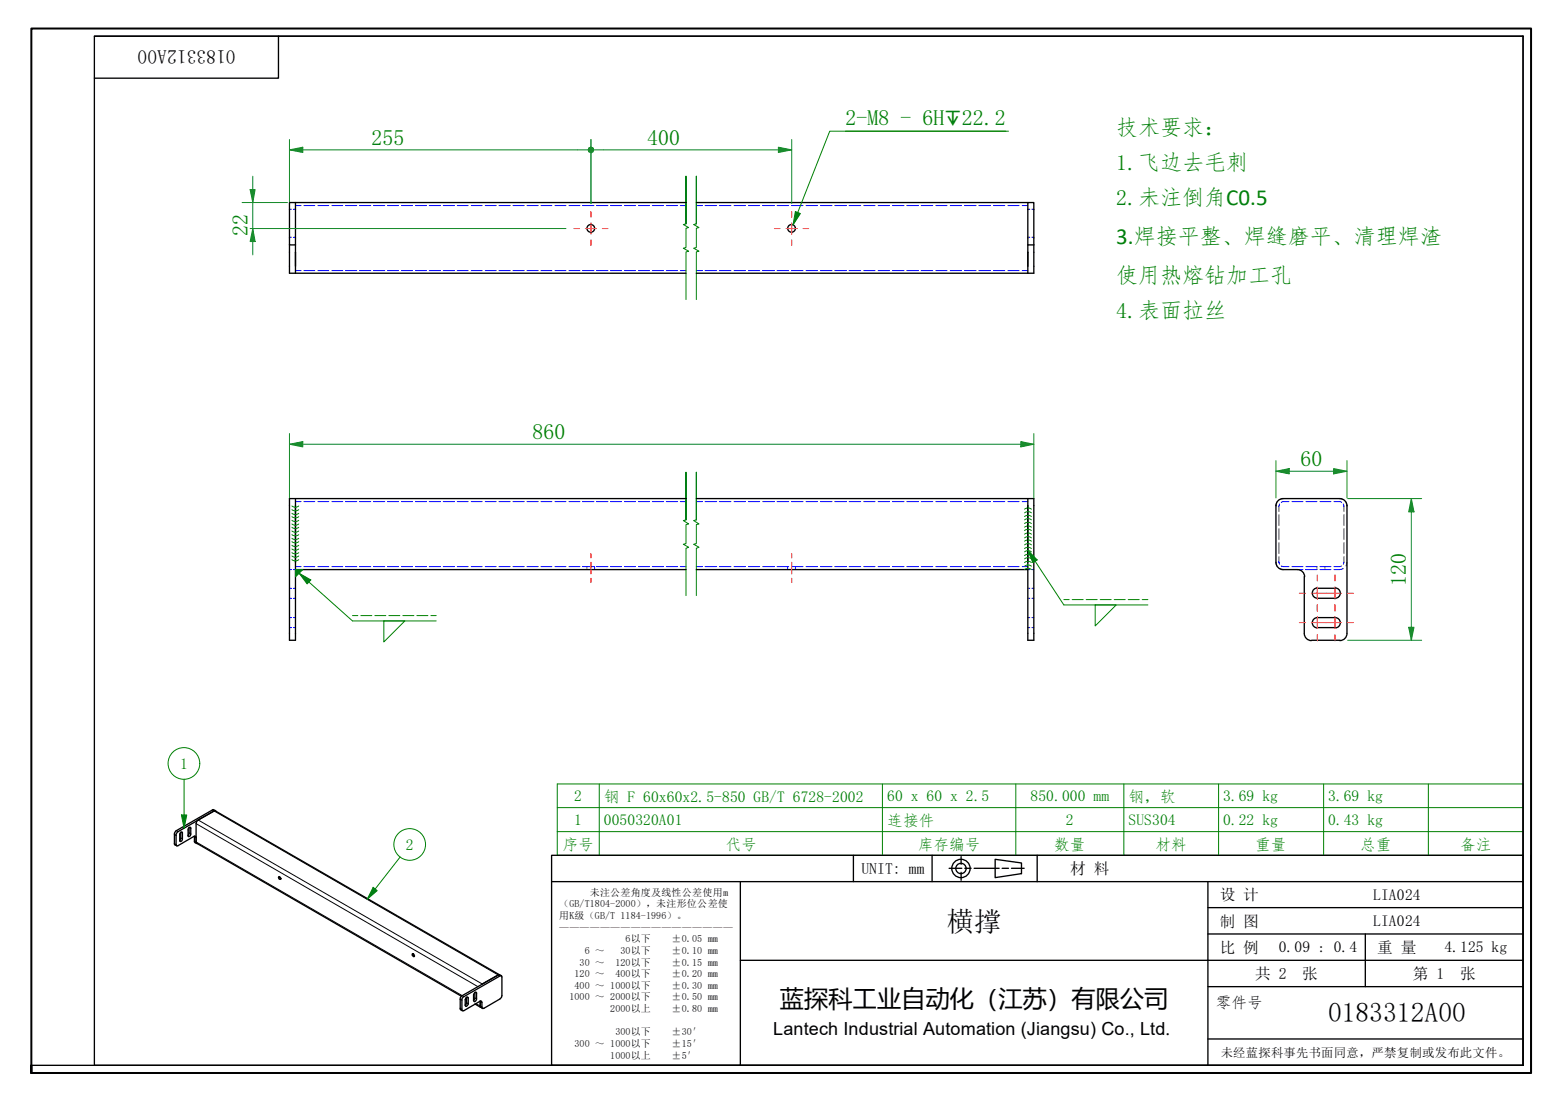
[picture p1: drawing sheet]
<svg xmlns="http://www.w3.org/2000/svg" width="297mm" height="210mm" viewBox="0 0 297 210" stroke-linecap="round" stroke-linejoin="round" font-family="sans-serif">
<g fill="none" stroke="#00f" stroke-width=".19">
<path d="M55.1 39.8h.4M55.9 39.8h.4M56.3 39.2h1M57.8 39.2h2.1M60.5 39.2h2.1M63.2 39.2h2.1M65.8 39.2h2.1M68.5 39.2h2.1M71.1 39.2h2.2M73.8 39.2h2.1M76.5 39.2h2M79.1 39.2h2.1"/>
<path d="M81.7 39.2h2.2M84.4 39.2h2.2M87.1 39.2h2.1M89.7 39.2h2.1M92.4 39.2h2.1M95 39.2h2.2M97.7 39.2h2.1M100.3 39.2h2.2M103 39.2h2.1M105.7 39.2h2.1M108.3 39.2h2.1M110.9 39.2h2.2"/>
<path d="M113.6 39.2h2.2M116.3 39.2h2.1M118.9 39.2h2.1M121.6 39.2h2.1M124.2 39.2h2.2M126.9 39.2h2.1M129.5 39.2h1.1M132.6 39.2h1.1M134.2 39.2h2.3M137 39.2h2.2M139.8 39.2h2.1M142.5 39.2h2.2"/>
<path d="M145.2 39.2h2.2M148 39.2h2.2M150.7 39.2h2.2M153.5 39.2h2.1M156.2 39.2h2.2M158.9 39.2h2.3M161.7 39.2h2.2M164.5 39.2h2.1M167.2 39.2h2.2M169.9 39.2h2.2M172.7 39.2h2.2M175.4 39.2h2.2"/>
<path d="M178.2 39.2h2.1M180.9 39.2h2.2M183.6 39.2h2.3M186.4 39.2h2.2M189.2 39.2h2.1M191.9 39.2h2.2M194.6 39.2h1.1M195.7 39.8h.4M196.5 39.8h.3M55.1 45.2h.4M55.9 45.2h.4M56.3 51.5h1"/>
<path d="M57.8 51.5h2.1M60.5 51.5h2.1M63.2 51.5h2.1M65.8 51.5h2.1M68.5 51.5h2.1M71.1 51.5h2.2M73.8 51.5h2.1M76.5 51.5h2M79.1 51.5h2.1M81.7 51.5h2.2M84.4 51.5h2.2M87.1 51.5h2.1"/>
<path d="M89.7 51.5h2.1M92.4 51.5h2.1M95 51.5h2.2M97.7 51.5h2.1M100.3 51.5h2.2M103 51.5h2.1M105.7 51.5h2.1M108.3 51.5h2.1M110.9 51.5h2.2M113.6 51.5h2.2M116.3 51.5h2.1M118.9 51.5h2.1"/>
<path d="M121.6 51.5h2.1M124.2 51.5h2.2M126.9 51.5h2.1M129.5 51.5h1.1M132.6 51.5h1.1M134.2 51.5h2.3M137 51.5h2.2M139.8 51.5h2.1M142.5 51.5h2.2M145.2 51.5h2.2M148 51.5h2.2M150.7 51.5h2.2"/>
<path d="M153.5 51.5h2.1M156.2 51.5h2.2M158.9 51.5h2.3M161.7 51.5h2.2M164.5 51.5h2.1M167.2 51.5h2.2M169.9 51.5h2.2M172.7 51.5h2.2M175.4 51.5h2.2M178.2 51.5h2.1M180.9 51.5h2.2M183.6 51.5h2.3"/>
<path d="M186.4 51.5h2.2M189.2 51.5h2.1M191.9 51.5h2.2M194.6 51.5h1.1M195.7 45.2h.4M196.5 45.2h.3M56.3 95.5h1M57.8 95.5h2.1M60.5 95.5h2.1M63.2 95.5h2.1M65.8 95.5h2.1M68.5 95.5h2.1"/>
<path d="M71.1 95.5h2.2M73.8 95.5h2.1M76.5 95.5h2M79.1 95.5h2.1M81.7 95.5h2.2M84.4 95.5h2.2M87.1 95.5h2.1M89.7 95.5h2.1M92.4 95.5h2.1M95 95.5h2.2M97.7 95.5h2.1M100.3 95.5h2.2"/>
<path d="M103 95.5h2.1M105.7 95.5h2.1M108.3 95.5h2.1M110.9 95.5h2.2M113.6 95.5h2.2M116.3 95.5h2.1M118.9 95.5h2.1M121.6 95.5h2.1M124.2 95.5h2.2M126.9 95.5h2.1M129.5 95.5h1.1M132.6 95.5h1.1"/>
<path d="M134.2 95.5h2.3M137 95.5h2.2M139.8 95.5h2.1M142.5 95.5h2.2M145.2 95.5h2.2M148 95.5h2.2M150.7 95.5h2.2M153.5 95.5h2.1M156.2 95.5h2.2M158.9 95.5h2.3M161.7 95.5h2.2M164.5 95.5h2.1"/>
<path d="M167.2 95.5h2.2M169.9 95.5h2.2M172.7 95.5h2.2M175.4 95.5h2.2M178.2 95.5h2.1M180.9 95.5h2.2M183.6 95.5h2.3M186.4 95.5h2.2M189.2 95.5h2.1M191.9 95.5h2.2M194.6 95.5h1.1M243.1 95.7l-.1 .7"/>
<path d="M243.5 98v2.1M243.6 96l-.1 1.4M244.3 95l-.7 .2M245.4 95.5l-1.4 .2M246 95.5h2.1M248.7 95.5h2.1M251.3 95.5h2.1M254 95.5l1.5 .2M255.1 95l.7 .2M255.8 96l.1 1.4M255.9 98v2.1M256.3 95.7l.2 .7"/>
<path d="M55.1 119.5h.4M55.1 117.6h.4M55.1 114h.4M55.1 112h.4M55.1 108.5h.4M55.9 119.5h.4M55.9 117.6h.4M55.9 114h.4M55.9 112h.4M55.9 108.5h.4M56.3 107.9h1M57.8 107.9h2.1"/>
<path d="M60.5 107.9h2.1M63.2 107.9h2.1M65.8 107.9h2.1M68.5 107.9h2.1M71.1 107.9h2.2M73.8 107.9h2.1M76.5 107.9h2M79.1 107.9h2.1M81.7 107.9h2.2M84.4 107.9h2.2M87.1 107.9h2.1M89.7 107.9h2.1"/>
<path d="M92.4 107.9h2.1M95 107.9h2.2M97.7 107.9h2.1M100.3 107.9h2.2M103 107.9h2.1M105.7 107.9h2.1M108.3 107.9h2.1M110.9 107.9h2.2M111.8 107.9v.2M111.8 108.3v.2M113.2 107.9v.2M113.2 108.3v.2"/>
<path d="M113.6 107.9h2.2M116.3 107.9h2.1M118.9 107.9h2.1M121.6 107.9h2.1M124.2 107.9h2.2M126.9 107.9h2.1M129.5 107.9h1.1M132.6 107.9h1.1M134.2 107.9h2.3M137 107.9h2.2M139.8 107.9h2.1M142.5 107.9h2.2"/>
<path d="M145.2 107.9h2.2M148 107.9h2.2M150 107.9v.2M150 108.3v.2M150.7 107.9h2.2M151.4 107.9v.2M151.4 108.3v.2M153.5 107.9h2.1M156.2 107.9h2.2M158.9 107.9h2.3M161.7 107.9h2.2M164.5 107.9h2.1"/>
<path d="M167.2 107.9h2.2M169.9 107.9h2.2M172.7 107.9h2.2M175.4 107.9h2.2M178.2 107.9h2.1M180.9 107.9h2.2M183.6 107.9h2.3M186.4 107.9h2.2M189.2 107.9h2.1M191.9 107.9h2.2M194.6 107.9h1.1M195.7 119.5h.4"/>
<path d="M195.7 117.6h.4M195.7 114h.4M195.7 112h.4M195.7 108.5h.4M196.5 119.5h.3M196.5 117.6h.3M196.5 114h.3M196.5 112h.3M196.5 108.5h.3M243 107.1l.1 .7M243.5 106l.1 1.5M243.5 100.7v2.1"/>
<path d="M243.5 103.3v2.1M243.6 108.3l.7 .2M244 107.8l1.4 .1M246 107.9h2.1M247 108.5h1.1M248.7 107.9h2.1v.2M250.8 108.3v.2h-2.2M251.3 107.9h2.1M251.3 108.5h2.1M252.3 107.9v.2M252.3 108.3v.2M255.5 107.8l-1.5 .1"/>
<path d="M255.8 108.3l-.7 .2h-1.1M255.9 106l-.1 1.5M255.9 100.7v2.1M255.9 103.3v2.1M256.5 107.1l-.2 .7"/>
</g>
<path d="M130.6 42.6v-9v9l-.5 .2 1 .5-.5 .2v3.7l-.5 .1 1 .6-.5 .1v9.1M132.6 42.6v-9v9l-.5 .2 1 .5-.5 .2v3.7l-.5 .1 1 .6-.5 .1v9.1M130.6 99v-9v9l-.5 .2 1 .6-.5 .1v3.6l-.5 .2 1 .5-.5 .2v9M132.6 99v-9v9l-.5 .2 1 .6-.5 .1v3.6l-.5 .2 1 .5-.5 .2v9" fill="none" stroke="#008000" stroke-width=".19"/>
<g fill="none" stroke="#000" stroke-width=".25">
<path d="M56.3 38.6h74.3M132.6 38.6h63.1M55.1 46.6h1.2M56.3 52v-13.4h-1.2v13.4h75.5M132.6 52h64.2v-13.4h-1.1v13.4M195.7 46.6h1.1M56.3 95v27h-1.2v-27h75.5M132.6 95h64.2v27h-1.1v-27M243 96.3v10.8a1.37 1.37 0 0 0 1.3 1.4h2.7M255.1 95a1.37 1.37 0 0 1 1.4 1.3M255.1 95h-10.8a1.37 1.37 0 0 0-1.3 1.3M256.5 96.3v24.3"/>
<path d="M56.3 108.5h74.3M132.6 108.5h63.1M247 108.5a1.36 1.36 0 0 1 1.4 1.4M248.3 109.8v10.8M250.8 119.5h3.4M250.8 117.6h3.4M250.8 112h3.4M250.8 114h3.4M250.9 117.6a.98 .98 0 0 0-1 1 .98 .98 0 0 0 1 1M250.9 112a.98 .98 0 0 0-1 1 .98 .98 0 0 0 1 1M254.2 117.6a.98 .98 0 0 1 1 1 .98 .98 0 0 1-1 1M254.2 112a.98 .98 0 0 1 1 1 .98 .98 0 0 1-1 1"/>
<path d="M248.3 120.7a1.37 1.37 0 0 0 1.4 1.3M249.7 122h5.4M256.5 120.7a1.37 1.37 0 0 1-1.4 1.3M34.4 158.6l.1-.1 .2 .1v1.2a.33 .33 0 0 1-.1 .4 .33 .33 0 0 1-.4 0v-1.4zM34.4 158.5v1.2l-.2 .4M35.9 157.7l.2-.1h.2v1.2a.33 .33 0 0 1-.1 .4 .33 .33 0 0 1-.4 0v-1.3zM36 157.6v1.2l-.2 .3M37 159.3v1.1l.5 .2M40.8 154.5l.2-.1 54.1 31.2M40.8 154.5l-3.3 1.9-.2 .4v3.7l.2 .2M40.8 154.5l-7 4-.3 .3v2.2l.2 .1h.2l3.2-1.9 .2 .1v.2M40.8 154.5h.3"/>
<path d="M41 154.4l-.5-.2-7 4.1-.3 .4v2.1l.5 .3M37.3 160.4l.2 .2M37.5 160.6l50.4 29.2M53.1 167h.1a.26 .26 0 0 1 .3 .2 .26 .26 0 0 1-.2 .3l-.2-.1zM53.2 167l.1 .3 .2 .1M78.7 181.6v.4l.2 .1a.27 .27 0 0 1-.4-.1 .27 .27 0 0 1 .1-.4l.3 .5M88.1 190l7.1-4.2h.3v4.2l-.3 .3-3.1 1.8-.3-.1v-1.1l-.2-.2h-.2l-3.1 1.8h-.3l-.1-2.2zM88.6 190.2l.2 .1M88.8 190l.1-.1 .3 .1-.1 1.4a.26 .26 0 0 1-.2 .3 .26 .26 0 0 1-.3-.2v-1.1zM88.8 190v1.1l-.2 .3M90.4 189l.3 .1v1.2a.38 .38 0 0 1-.5 .4v-1.2zM90.4 189.1v1.1l-.2 .3"/>
<path d="M90.4 191.2l1.1 .7M91.4 190.7v1.1l.5 .3M94.9 185.7l-7 4-.3 .4v2.1l.4 .3M94.9 185.7l.2-.1 .3 .2M94.9 185.7l-3.1 1.7"/>
<circle cx="112.5" cy="43.5" r=".73"/>
<circle cx="150.7" cy="43.5" r=".73"/>
</g>
<g fill="none" stroke="#000" stroke-width=".19">
<path d="M33.2 158.9l.3 .2M33.6 158.2l.3 .2M34.4 159.6l.3 .2M34.5 158.5l.2 .2M36 158.7l.3 .1M36.1 157.6l.2 .2M37 159.4l.3 .1M37.3 156.9l53.7 31M37.7 156.2l54.1 31.2M40.4 154.3l54.8 31.6M33.2 160.7l.3 .2M37 160.2l.3 .2"/>
<path d="M37.3 160.4l51 29.4M87.6 192.1l.3 .1M87.6 190.3l.3 .2M88.7 190.1l.1 .1M88.8 191l.4 .2M88.9 190l.3 .1M90.4 190.1l.3 .2M90.5 189l.2 .2M90.6 191.2l1.2 .6M91.4 190.8l.4 .1"/>
</g>
<path d="M56.3 108.5h1.4l-1.4 1.4z" fill="none" stroke="#008000" stroke-width=".19"/>
<path d="M56.3 108.5h1.4l-1.4 1.4z" fill="#008000"/>
<g fill="none" stroke="#008000" stroke-width=".19">
<path d="M55.6 96.4a.98 .98 0 0 0 1.3 0M55.6 97.1a.98 .98 0 0 0 1.3 0M55.6 97.8a.98 .98 0 0 0 1.3 0M55.6 98.4a.98 .98 0 0 0 1.3 0M55.6 99.1a.98 .98 0 0 0 1.3 0M55.6 99.8a.98 .98 0 0 0 1.3 0M196.4 99.7a.98 .98 0 0 0-1.3 0M196.4 99a.98 .98 0 0 0-1.3 0M196.4 98.4a.98 .98 0 0 0-1.3 0M196.4 97.7a.98 .98 0 0 0-1.3 0M196.4 97a.98 .98 0 0 0-1.3 0M55.6 100.4a.98 .98 0 0 0 1.3 0"/>
<path d="M55.6 101.1a.98 .98 0 0 0 1.3 0M55.6 101.8a.98 .98 0 0 0 1.3 0M55.6 102.5a.98 .98 0 0 0 1.3 0M55.6 103.2a.98 .98 0 0 0 1.3 0M55.6 103.9a.98 .98 0 0 0 1.3 0M55.6 104.6a.98 .98 0 0 0 1.3 0M55.6 105.3a.98 .98 0 0 0 1.3 0M55.6 105.9a.98 .98 0 0 0 1.3 0M55.6 106.6a.98 .98 0 0 0 1.3 0M57 109.2l1.8 1.6M196.4 108.5a.98 .98 0 0 0-1.3 0M196.4 107.9a.98 .98 0 0 0-1.3 0"/>
<path d="M196.4 107.2a.98 .98 0 0 0-1.3 0M196.4 106.5a.98 .98 0 0 0-1.3 0M196.4 105.8a.98 .98 0 0 0-1.3 0M196.4 105.1a.98 .98 0 0 0-1.3 0M196.4 104.5a.98 .98 0 0 0-1.3 0M196.4 103.8a.98 .98 0 0 0-1.3 0M196.4 103.1a.98 .98 0 0 0-1.3 0M196.4 102.5a.98 .98 0 0 0-1.3 0M196.4 101.8a.98 .98 0 0 0-1.3 0M196.4 101.1a.98 .98 0 0 0-1.3 0M196.4 100.4a.98 .98 0 0 0-1.3 0M106.1 158.4h183.9v-9.1h-183.9v13.6h183.9v-4.5"/>
<path d="M106.1 153.8h183.9M114.1 149.3v13.6M168 149.3v13.6M193.4 149.3v13.6M214 149.3v13.6M232 149.3v13.6M252 149.3v13.6M272 149.3v13.6"/>
</g>
<path d="M6 204.4v-1.5v1.5M6 202.9v-197.5h285.5v199h-285.5" fill="none" stroke="#000" stroke-width=".38"/>
<path d="M18 6.9h272v196h-272zM18 6.9h272M53 6.9v8h-35M290 6.9v196h-284" fill="none" stroke="#000" stroke-width=".25"/>
<g fill="none" stroke="#000" stroke-width=".25">
<path d="M105 162.9h185v40h-185zM105 167.9h185M141 167.9v35M162.5 162.9v5M177.5 162.9v5M180.7 165.4h2.4M183 163.2v1.4M183 166.2v1.5M183.7 165.4h1.2M185.5 165.4h4.7M189.5 163.7l5 .7v2l-5 .8zM190.8 165.4h1.2"/>
<path d="M192.6 165.4h2.4M197.5 162.9v5M230 167.9v35M230 177.9h60M230 172.9h60M260 177.9v10M291.5 162.9v41.5h-186.5M141 182.9h149M230 197.9h60M230 187.9h60"/>
<circle cx="183" cy="165.4" r="1.75"/>
<circle cx="183" cy="165.4" r=".98"/>
</g>
<g fill="none" stroke="#f00" stroke-width=".19">
<path d="M247.4 113h1.1M247.4 118.6h1.1M249.7 113h2M249.7 118.6h2M250.8 109.5v1.2M250.8 111.8v2.3M250.8 115.2v1.2M250.8 117.4v2.3M251.7 113h3.7M251.7 118.6h3.7M254.2 109.5v1.2M254.2 111.8v2.3"/>
<path d="M254.2 115.2v1.2M254.2 117.4v2.3M256.5 113h1.2M256.5 118.6h1.2M250.8 120.9v1.2M254.2 120.9v1.2"/>
</g>
<path d="M57 109.2l2.2 1.3-.7 .7z" fill="#008000"/>
<path d="M57 109.2l2.2 1.3-.7 .7zM58.8 110.8l8.3 7.5h16M67.1 117.3h1M68.7 117.3h2.1M71.4 117.3h2.1M73.1 118.3h4l-4 4zM74 117.3h2.1M76.7 117.3h2.1M79.4 117.3h2.1M82 117.3h1.1" fill="none" stroke="#008000" stroke-width=".19"/>
<path d="M55.1 84.6h2.6" fill="none" stroke="#00803f" stroke-width=".19"/>
<path d="M55.1 84.6l2.6-.5v1z" fill="#00803f"/>
<path d="M55.1 84.6l2.6-.5v1zM194.4 84.6h2.4" fill="none" stroke="#00803f" stroke-width=".19"/>
<path d="M194.4 84.1l2.4 .5-2.4 .5z" fill="#00803f"/>
<path d="M55.1 82.6v12.2M57.7 84.6h136.7M194.4 84.1l2.4 .5-2.4 .5zM196.8 82.6v12.2M253.9 89.8h2.6" fill="none" stroke="#00803f" stroke-width=".19"/>
<path d="M253.9 89.3l2.6 .5-2.6 .5z" fill="#00803f"/>
<path d="M243 89.8h2.5M253.9 89.3l2.6 .5-2.6 .5z" fill="none" stroke="#00803f" stroke-width=".19"/>
<path d="M243 89.8l2.5-.5v1z" fill="#00803f"/>
<path d="M243 89.8l2.5-.5v1zM243 87.7v7.1M245.5 89.8h8.4M256.5 87.7v7.1" fill="none" stroke="#00803f" stroke-width=".19"/>
<path d="M71.4 169.3l-1.5 2" fill="none" stroke="#008000" stroke-width=".19"/>
<path d="M71.1 169l.7 .6-1.9 1.7z" fill="#008000"/>
<g fill="none" stroke="#008000" stroke-width=".19">
<path d="M35.1 155.2v2.6M71.1 169l.7 .6-1.9 1.7zM76.2 163.2l-4.8 6.1"/>
<circle cx="78" cy="160.8" r="3"/>
</g>
<path d="M34.5 155.2h1.1l-.5 2.6z" fill="#008000"/>
<g fill="none" stroke="#008000" stroke-width=".19">
<path d="M195.7 104.8l1.4 2.1M34.5 155.2h1.1l-.5 2.6zM35.1 148.4v6.8"/>
<circle cx="35" cy="145.4" r="3"/>
</g>
<path d="M195.7 104.8l1.8 1.9-.8 .5z" fill="#008000"/>
<path d="M195.7 104.8l1.8 1.9-.8 .5zM197.1 106.9l5.5 8.3h16M202.6 114.2h1M204.2 114.2h2M206.8 114.2h2.1M208.5 115.2h4l-4 4zM209.5 114.2h2.1M212.2 114.2h2M214.8 114.2h2.1M217.5 114.2h1.1" fill="none" stroke="#008000" stroke-width=".19"/>
<path d="M109.3 43.5h1.1M111.4 43.5h2.2M112.5 40.3v1.1M112.5 42.5v2.1M112.5 45.7v1.1M114.7 43.5h1.1M147.4 43.5h1.1M149.7 43.5h2.1M150.7 40.3v1.1M150.7 42.5v2.1M150.7 45.7v1.1M152.9 43.5h1.1" fill="none" stroke="#f00" stroke-width=".19"/>
<path d="M112.5 105.4v.9M112.5 107.1v1M112.5 108.3v1M112.5 110.1v.9M150.7 105.4v.9M150.7 107.1v1M150.7 108.3v1M150.7 110.1v.9" fill="none" stroke="#f00" stroke-width=".19"/>
<path d="M55.1 28.5h2.6" fill="none" stroke="#00803f" stroke-width=".19"/>
<path d="M55.1 28.5l2.6-.5v1.1z" fill="#00803f"/>
<path d="M55.1 28.5l2.6-.5v1.1zM110 28.5h1.9" fill="none" stroke="#00803f" stroke-width=".19"/>
<circle cx="112.5" cy="28.5" r=".63" fill="#00803f"/>
<path d="M55.1 26.6v11.9M57.7 28.5h52.3M112.5 26.6v12.2M113.2 28.5h1.8" fill="none" stroke="#00803f" stroke-width=".19"/>
<circle cx="112.5" cy="28.5" r=".63" fill="#00803f"/>
<path d="M148.2 28.5h2.5" fill="none" stroke="#00803f" stroke-width=".19"/>
<path d="M148.2 28l2.5 .5-2.5 .6z" fill="#00803f"/>
<path d="M48.1 36.1v2.5M112.5 26.6v12.2M115 28.5h33.2M148.2 28l2.5 .5-2.5 .6zM150.7 26.6v12.2" fill="none" stroke="#00803f" stroke-width=".19"/>
<path d="M47.6 36.1h1l-.5 2.5z" fill="#00803f"/>
<path d="M47.6 36.1h1l-.5 2.5zM48.1 43.5v2.5" fill="none" stroke="#00803f" stroke-width=".19"/>
<path d="M48.1 43.5l.5 2.5h-1z" fill="#00803f"/>
<path d="M46.1 38.6h8.6M48.1 33.6v2.5M48.1 38.6v4.9M47.6 43.5h60.2M48.1 43.5l.5 2.5h-1zM48.1 46v2.5" fill="none" stroke="#00803f" stroke-width=".19"/>
<path d="M161 25h30.5M151.9 40.5l-.9 2.3" fill="none" stroke="#008000" stroke-width=".19"/>
<path d="M151.4 40.3l1 .4-1.4 2.1z" fill="#008000"/>
<path d="M192 25h-34l-6.1 15.5M151.4 40.3l1 .4-1.4 2.1z" fill="none" stroke="#008000" stroke-width=".19"/>
<path d="M268.7 95v2.5" fill="none" stroke="#00803f" stroke-width=".19"/>
<path d="M268.7 95l.5 2.5h-1z" fill="#00803f"/>
<path d="M268.7 95l.5 2.5h-1zM268.7 119.5v2.5" fill="none" stroke="#00803f" stroke-width=".19"/>
<path d="M268.2 119.5h1l-.5 2.5z" fill="#00803f"/>
<path d="M256.6 95h14.1M268.7 97.5v22M268.2 119.5h1l-.5 2.5zM256.6 122h14.1" fill="none" stroke="#00803f" stroke-width=".19"/>
<g font-size="5.2">
<text x="180.3" y="177.3">横撑</text>
<text x="252.9" y="194.7">0183312A00</text>
</g>
<text font-size="4.6" x="148.5" y="191.9">蓝探科工业自动化（江苏）有限公司</text>
<text font-size="4.4" fill="#008000" x="212.5" y="46.5">3.焊接平整、焊缝磨平、清理焊渣</text>
<g font-size="4.2" fill="#008000">
<text x="161" y="23.8">2-M8 - 6H</text>
<text x="183.1" y="23.8">22.2</text>
<text x="70.7" y="27.5">255</text>
<text x="123.3" y="27.5">400</text>
<text x="212.5" y="25.6">技术要求：</text>
<text x="212.5" y="32.4">1.飞边去毛刺</text>
<text x="212.5" y="39">2.未注倒角C0.5</text>
<text x="47.1" y="44.9" transform="rotate(-90 47.1 44.9)">22</text>
<text x="212.5" y="53.8">使用热熔钻加工孔</text>
<text x="212.5" y="60.6">4.表面拉丝</text>
<text x="101.4" y="83.6">860</text>
<text x="247.6" y="88.7">60</text>
<text x="267.7" y="111.6" transform="rotate(-90 267.7 111.6)">120</text>
</g>
<text font-size="3.7" x="44.8" y="9.6" transform="rotate(180 44.8 9.6)">0183312A00</text>
<text font-size="3.6" fill="#008000" x="179.8" y="23.8">↧</text>
<text font-size="3.4" x="147.2" y="197.1">Lantech Industrial Automation (Jiangsu) Co., Ltd.</text>
<g font-size="3" fill="#008000">
<text x="34.3" y="146.4">1</text>
<text x="109.3" y="152.6">2</text>
<text x="115" y="152.8">钢 F 60x60x2.5-850 GB/T 6728-2002</text>
<text x="168.9" y="152.6">60 x 60 x 2.5</text>
<text x="196.2" y="152.6">850.000 mm</text>
<text x="214.9" y="152.8">钢，软</text>
<text x="232.9" y="152.6">3.69 kg</text>
<text x="252.9" y="152.6">3.69 kg</text>
<text x="77.3" y="161.8">2</text>
<text x="107.1" y="161.8">序号</text>
<text x="109.3" y="157.1">1</text>
<text x="115" y="157.1">0050320A01</text>
<text x="138.1" y="161.8">代号</text>
<text x="168.9" y="157.3">连接件</text>
<text x="174.8" y="161.9">库存编号</text>
<text x="200.7" y="161.8">数量</text>
<text x="202.9" y="157.1">2</text>
<text x="214.9" y="157.1">SUS304</text>
<text x="220" y="161.8">材料</text>
<text x="232.9" y="157.1">0.22 kg</text>
<text x="239" y="161.8">重量</text>
<text x="252.9" y="157.1">0.43 kg</text>
<text x="259" y="161.9">总重</text>
<text x="278" y="161.9">备注</text>
</g>
<g font-size="3">
<text x="164" y="166.4">UNIT: mm</text>
<text x="203.8" y="166.5">材 料</text>
<text x="232.3" y="171.5">设 计</text>
<text x="261.5" y="171.4">LIA024</text>
<text x="232.3" y="176.5">制 图</text>
<text x="261.5" y="176.4">LIA024</text>
<text x="232.3" y="181.5">比 例</text>
<text x="243.5" y="181.4">0.09 : 0.4</text>
<text x="262.3" y="181.5">重 量</text>
<text x="275" y="181.3">4.125 kg</text>
<text x="231.5" y="191.9">零件号</text>
<text x="239" y="186.5">共 2</text>
<text x="248" y="186.5">张</text>
<text x="269" y="186.5">第 1</text>
<text x="278" y="186.5">张</text>
</g>
<text font-size="2.3" x="232.5" y="201.3">未经蓝探科事先书面同意，严禁复制或发布此文件。</text>
<g font-size="1.9">
<text x="106.5" y="172.8">（GB/T1804-2000），未注形位公差使</text>
<text x="112.3" y="170.6">未注公差角度及线性公差使用m</text>
<text x="106.5" y="175">用K级（GB/T 1184-1996）。</text>
<text x="106.5" y="177.3">—————————————————</text>
<text x="119.1" y="179.5">6以下</text>
<text x="127.9" y="179.5">±0.05 mm</text>
<text x="110.4" y="183.9">30 ～</text>
<text x="111.4" y="181.7">6 ～</text>
<text x="117.2" y="183.9">120以下</text>
<text x="118.2" y="181.7">30以下</text>
<text x="127.9" y="181.7">±0.10 mm</text>
<text x="127.9" y="183.9">±0.15 mm</text>
<text x="108.5" y="190.5">1000 ～ 2000以下</text>
<text x="109.4" y="186.1">120 ～</text>
<text x="109.4" y="188.3">400 ～ 1000以下</text>
<text x="117.2" y="186.1">400以下</text>
<text x="127.9" y="186.1">±0.20 mm</text>
<text x="127.9" y="188.3">±0.30 mm</text>
<text x="127.9" y="190.5">±0.50 mm</text>
<text x="116.2" y="192.8">2000以上</text>
<text x="117.2" y="197.2">300以下</text>
<text x="127.9" y="192.8">±0.80 mm</text>
<text x="127.9" y="197.2">±30′</text>
<text x="109.4" y="199.4">300 ～ 1000以下</text>
<text x="116.2" y="201.6">1000以上</text>
<text x="127.9" y="199.4">±15′</text>
<text x="127.9" y="201.6">±5′</text>
</g>
</svg>
